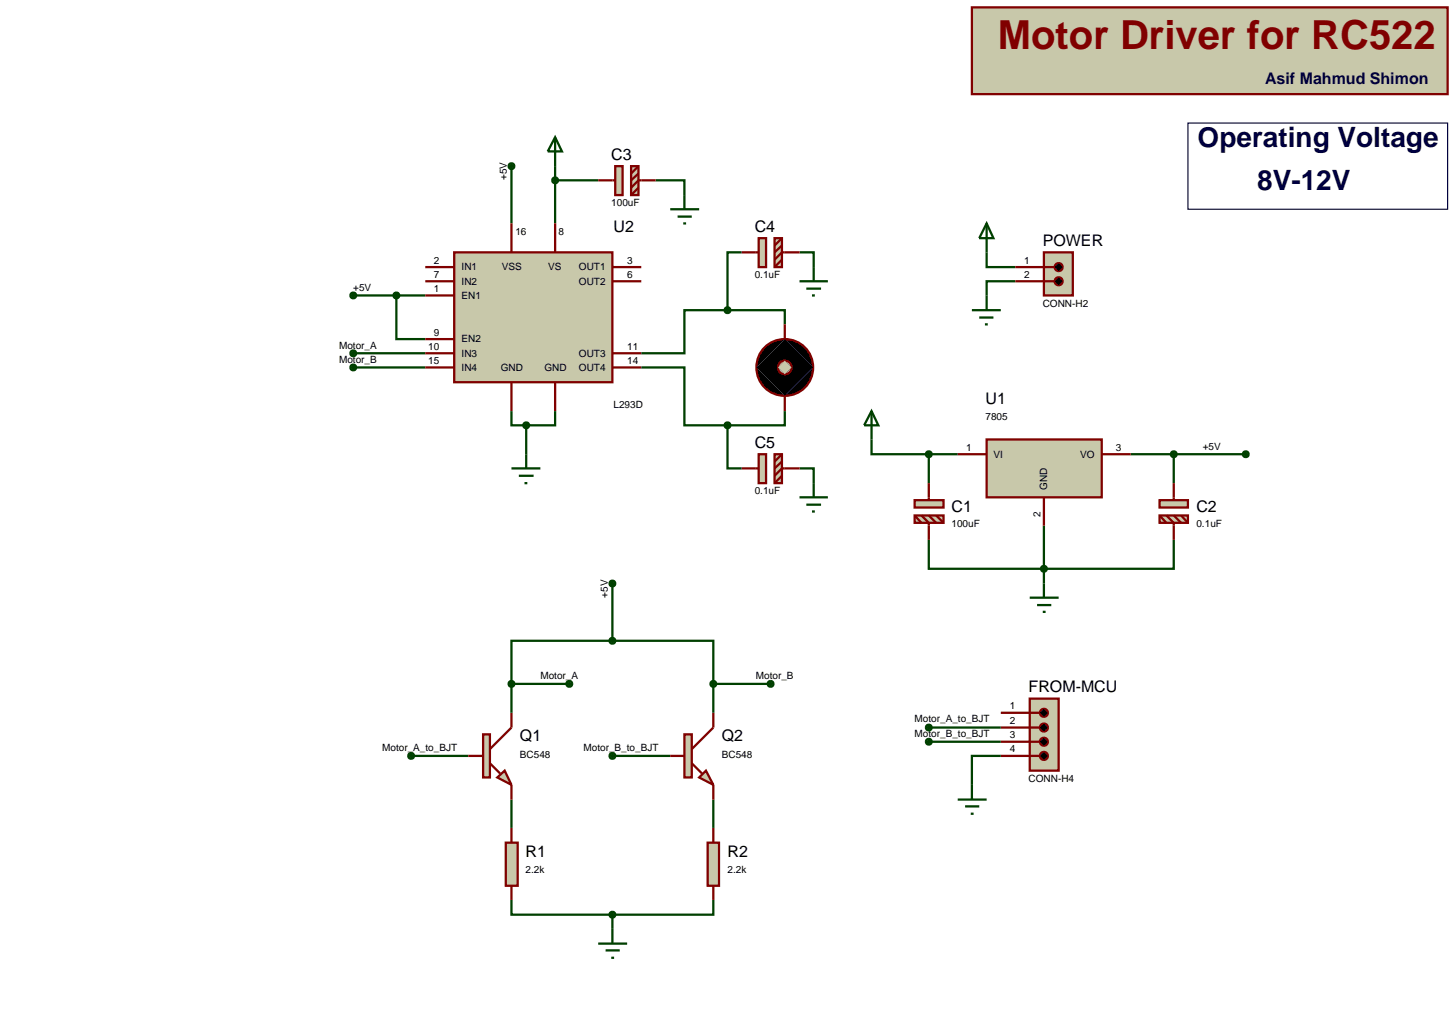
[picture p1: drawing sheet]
<svg xmlns="http://www.w3.org/2000/svg" width="257mm" height="180mm" viewBox="0 0 257 180" stroke-linecap="round" stroke-linejoin="round" font-family="sans-serif">
<g fill="none" stroke="#004000" stroke-width=".4">
<path d="M90.2 29.3v10.1M97.9 29.3v10.1M97.9 31.8h7.6M115.6 31.8h5.1v2.6M62.3 52.1h12.7M69.9 52.1v7.7h5.1M128.3 54.7h-7.6v7.6h-7.6M128.3 54.7h10.1v2.5M130.8 44.5h-2.5v10.2M141 44.5h2.5v2.6M174 44.5v2.6h5.1M179.1 49.6h-5.1v2.5"/>
<path d="M62.3 62.3h12.7M62.3 64.8h12.7M90.2 72.5v2.5h2.6M92.8 75v5.1M97.9 72.5v2.5h-5.1M113.1 64.8h7.6v10.2h7.6M128.3 75v7.6h2.5M138.4 72.5v2.5h-10.1M153.7 77.5v2.6h10.1M141 82.6h2.5v2.6M163.8 95.2v5.1h43.2v-5.1M163.8 80.1v5.1"/>
<path d="M163.8 80.1h5.1M184.1 92.7v10.2M199.4 80.1h20.3M207 80.1v5.1M108 113h-17.8v7.6M108 113h17.8v7.6M108 102.9v10.1M72.5 133.3h10.1M90.2 120.6v5.1M90.2 120.6h10.2M108 133.3h10.2M125.8 120.6v5.1"/>
<path d="M125.8 120.6h10.1M163.8 130.8h12.7M163.8 128.3h12.7M176.5 133.3h-5.1v5.1M90.2 158.7v2.6h17.8M90.2 141v5M125.8 158.7v2.6h-17.8M125.8 141v5M108 161.3v2.5"/>
</g>
<g fill="#c8c8aa" stroke="#800000" stroke-width=".4">
<path d="M171.4 1.3h83.9v15.3h-83.9z"/>
<path d="M184.1 44.5h5.1v7.6h-5.1z"/>
</g>
<path d="M179.1 47.1h6.8M179.1 49.6h6.8" fill="none" stroke="#800000" stroke-width=".4"/>
<g fill="#000" stroke="#800000" stroke-width=".4">
<path d="M186.2 49.1l.5-.2-.7 .7zM186.7 48.9a.68 .68 0 0 1 .7 .7zM187.4 49.6a.68 .68 0 0 1-.7 .7zM186 49.6l.7 .7a.68 .68 0 0 1-.7-.7z"/>
<path d="M186.2 46.6l.5-.2-.7 .7zM186.7 46.4a.68 .68 0 0 1 .7 .7zM186.7 47.8l.7-.7a.68 .68 0 0 1-.7 .7zM186 47.1l.7 .7a.68 .68 0 0 1-.7-.7z"/>
</g>
<path d="M186 49.6l.7-.7 .7 .7-.7 .7zM186.7 46.4l.7 .7-.7 .7-.7-.7z" fill="#000"/>
<path d="M174 39.4l1.2 2.6h-2.5zM174 39.4v5.1M171.4 54.7h5.1M172.7 56h2.5M173.7 57.2h.5M174 52.1v2.6" fill="none" stroke="#004000" stroke-width=".4"/>
<path d="M174 77.5h20.3v10.2h-20.3z" fill="#c8c8aa" stroke="#800000" stroke-width=".4"/>
<path d="M168.9 80.1h5.1M184.1 87.7v5M194.3 80.1h5.1" fill="none" stroke="#800000" stroke-width=".4"/>
<g fill="#c8c8aa" stroke="#800000" stroke-width=".4">
<path d="M161.3 88.2h5.1v1.3h-5.1z"/>
<path d="M161.3 90.9h5.1v1.3h-5.1z"/>
</g>
<path d="M161.3 90.9l1.2 1.3M162.5 90.9l1.3 1.3v3M163.8 85.2v3M163.8 90.9l1.3 1.3M165.1 90.9l1.3 1.3" fill="none" stroke="#800000" stroke-width=".4"/>
<g fill="#c8c8aa" stroke="#800000" stroke-width=".4">
<path d="M204.5 88.2h5v1.3h-5z"/>
<path d="M204.5 90.9h5v1.3h-5z"/>
</g>
<path d="M204.5 90.9l1.2 1.3M205.7 90.9l1.3 1.3v3M207 85.2v3M207 90.9l1.3 1.3M208.3 90.9l1.2 1.3" fill="none" stroke="#800000" stroke-width=".4"/>
<path d="M181.6 105.4h5.1M182.9 106.7h2.5M183.9 107.9h.5M184.1 102.9v2.5" fill="none" stroke="#004000" stroke-width=".4"/>
<path d="M183.7 100l.4-.2-.5 .5zM184.1 99.8l.4 .2 .1 .3zM184.1 100.8l.5-.5-.2 .4zM183.6 100.3l.5 .5-.4-.2z" fill="#004000" stroke="#004000" stroke-width=".4"/>
<path d="M184.1 99.8l.5 .5-.5 .5-.5-.5z" fill="#004000"/>
<path d="M153.7 72.5l1.2 2.5h-2.5zM153.7 72.5v5" fill="none" stroke="#004000" stroke-width=".4"/>
<path d="M163.5 79.7l.3-.1-.5 .5zM163.8 79.6l.3 .1 .2 .4zM164.3 80.1l-.1 .3-.4 .2zM163.3 80.1l.5 .5-.4-.2z" fill="#004000" stroke="#004000" stroke-width=".4"/>
<path d="M163.8 79.6l.5 .5-.5 .5-.5-.5z" fill="#004000"/>
<path d="M206.6 79.8l.4-.2-.5 .5zM207 79.6l.4 .2 .1 .3zM207 80.6l.5-.5-.1 .3zM206.5 80.1l.5 .5-.3-.1z" fill="#004000" stroke="#004000" stroke-width=".4"/>
<path d="M206.5 80.1l.5-.5 .5 .5-.5 .5z" fill="#004000"/>
<path d="M219.3 79.8l.4-.2-.5 .5zM219.7 79.6l.4 .2 .1 .3zM219.7 80.6l.5-.5-.1 .3zM219.2 80.1l.5 .5-.3-.1z" fill="#004000" stroke="#004000" stroke-width=".4"/>
<path d="M219.2 80.1l.5-.5 .5 .5-.5 .5z" fill="#004000"/>
<path d="M80.1 44.5h27.9v22.9h-27.9z" fill="#c8c8aa" stroke="#800000" stroke-width=".4"/>
<g fill="none" stroke="#800000" stroke-width=".4">
<path d="M90.2 39.4v5.1M97.9 39.4v5.1M75 47.1h5.1M75 49.6h5.1M75 52.1h5.1M75 59.8h5.1M108 47.1h5.1M108 49.6h5.1M75 62.3h5.1M75 64.8h5.1M90.2 67.4v5.1M97.9 67.4v5.1"/>
<path d="M108 62.3h5.1M108 64.8h5.1"/>
</g>
<path d="M181.6 123.2h5.1v12.7h-5.1z" fill="#c8c8aa" stroke="#800000" stroke-width=".4"/>
<path d="M176.5 125.7h6.9M176.5 128.3h6.9M176.5 130.8h6.9M176.5 133.3h6.9" fill="none" stroke="#800000" stroke-width=".4"/>
<g fill="#000" stroke="#800000" stroke-width=".4">
<path d="M183.6 127.8l.5-.2-.7 .7zM184.1 127.6a.68 .68 0 0 1 .7 .7zM184.1 129l.7-.7a.68 .68 0 0 1-.7 .7zM183.4 128.3l.7 .7a.68 .68 0 0 1-.7-.7z"/>
<path d="M183.6 130.3l.5-.2-.7 .7zM184.1 130.1a.68 .68 0 0 1 .7 .7zM184.1 131.5l.7-.7a.68 .68 0 0 1-.7 .7zM183.4 130.8l.7 .7a.68 .68 0 0 1-.7-.7z"/>
<path d="M183.6 132.8l.5-.2-.7 .7zM184.1 132.6a.68 .68 0 0 1 .7 .7zM184.1 134l.7-.7a.68 .68 0 0 1-.7 .7zM183.4 133.3l.7 .7a.68 .68 0 0 1-.7-.7z"/>
<path d="M183.6 125.2l.5-.2-.7 .7zM184.1 125a.68 .68 0 0 1 .7 .7zM184.1 126.4l.7-.7a.68 .68 0 0 1-.7 .7zM183.4 125.7l.7 .7a.68 .68 0 0 1-.7-.7z"/>
</g>
<path d="M184.1 127.6l.7 .7-.7 .7-.7-.7zM184.1 130.1l.7 .7-.7 .7-.7-.7zM184.1 132.6l.7 .7-.7 .7-.7-.7zM184.1 125l.7 .7-.7 .7-.7-.7z" fill="#000"/>
<path d="M171.4 138.4v2.6M168.9 141h5.1M170.2 142.2h2.5M171.2 143.5h.5" fill="none" stroke="#004000" stroke-width=".4"/>
<path d="M163.5 130.4l.3-.1-.5 .5zM163.8 130.3l.4 .2 .1 .3zM164.3 130.8l-.2 .4-.3 .1zM163.3 130.8l.5 .5-.3-.1z" fill="#004000" stroke="#004000" stroke-width=".4"/>
<path d="M163.8 130.3l.5 .5-.5 .5-.5-.5z" fill="#004000"/>
<path d="M163.5 127.9l.3-.1-.5 .5zM163.8 127.8l.3 .1 .2 .4zM164.3 128.3l-.2 .4-.3 .1zM163.3 128.3l.5 .5-.3-.1z" fill="#004000" stroke="#004000" stroke-width=".4"/>
<path d="M163.8 127.8l.5 .5-.5 .5-.5-.5z" fill="#004000"/>
<g fill="#c8c8aa" stroke="#800000" stroke-width=".4">
<path d="M87.7 137.1l1.3-1.2 1.2 2.5z"/>
<path d="M85.2 129.5h1.2v7.6h-1.2z"/>
</g>
<path d="M82.6 133.3h2.6M86.4 134.6l1.8 1.8M90.2 125.7v2.6l-3.8 3.8M90.2 138.4v2.6" fill="none" stroke="#800000" stroke-width=".4"/>
<g fill="#c8c8aa" stroke="#800000" stroke-width=".4">
<path d="M124.5 135.9l1.3 2.5-2.5-1.3z"/>
<path d="M120.7 129.5h1.3v7.6h-1.3z"/>
</g>
<path d="M118.2 133.3h2.5M122 134.6l1.8 1.8M125.8 125.7v2.6l-3.8 3.8M125.8 138.4v2.6" fill="none" stroke="#800000" stroke-width=".4"/>
<path d="M89.2 148.6h2.1v7.6h-2.1z" fill="#c8c8aa" stroke="#800000" stroke-width=".4"/>
<path d="M90.2 146v2.6M90.2 156.2v2.5" fill="none" stroke="#800000" stroke-width=".4"/>
<path d="M124.8 148.6h2v7.6h-2z" fill="#c8c8aa" stroke="#800000" stroke-width=".4"/>
<path d="M125.8 146v2.6M125.8 156.2v2.5" fill="none" stroke="#800000" stroke-width=".4"/>
<path d="M105.5 166.4h5.1M106.8 167.6h2.5M107.8 168.9h.5M108 163.8v2.6" fill="none" stroke="#004000" stroke-width=".4"/>
<path d="M107.6 161l.4-.2-.5 .5zM108 160.8l.3 .1 .2 .4zM108.5 161.3l-.1 .3-.4 .2zM107.5 161.3l.5 .5-.3-.1z" fill="#004000" stroke="#004000" stroke-width=".4"/>
<path d="M107.5 161.3l.5-.5 .5 .5-.5 .5z" fill="#004000"/>
<path d="M72.1 133l.4-.2-.5 .5zM72.5 132.8l.3 .1 .2 .4zM73 133.3l-.1 .3-.4 .2zM72 133.3l.5 .5-.3-.1z" fill="#004000" stroke="#004000" stroke-width=".4"/>
<path d="M72 133.3l.5-.5 .5 .5-.5 .5z" fill="#004000"/>
<path d="M107.6 133l.4-.2-.5 .5zM108 132.8l.3 .1 .2 .4zM108.5 133.3l-.1 .3-.4 .2zM107.5 133.3l.5 .5-.3-.1z" fill="#004000" stroke="#004000" stroke-width=".4"/>
<path d="M107.5 133.3l.5-.5 .5 .5-.5 .5z" fill="#004000"/>
<path d="M89.9 120.2l.3-.1-.5 .5zM90.2 120.1l.3 .1 .2 .4zM90.7 120.6l-.1 .3-.4 .2zM89.7 120.6l.5 .5-.4-.2z" fill="#004000" stroke="#004000" stroke-width=".4"/>
<path d="M90.2 120.1l.5 .5-.5 .5-.5-.5z" fill="#004000"/>
<path d="M125.5 120.2l.3-.1-.5 .5zM125.8 120.1l.3 .1 .2 .4zM125.8 121.1l.5-.5-.2 .4zM125.3 120.6l.5 .5-.4-.2z" fill="#004000" stroke="#004000" stroke-width=".4"/>
<path d="M125.8 120.1l.5 .5-.5 .5-.5-.5z" fill="#004000"/>
<path d="M100.1 120.2l.3-.1-.5 .5zM100.4 120.1l.3 .1 .2 .4zM100.9 120.6l-.2 .4-.3 .1zM99.9 120.6l.5 .5-.4-.2z" fill="#004000" stroke="#004000" stroke-width=".4"/>
<path d="M100.4 120.1l.5 .5-.5 .5-.5-.5z" fill="#004000"/>
<path d="M135.6 120.2l.3-.1-.5 .5zM135.9 120.1l.3 .1 .2 .4zM136.4 120.6l-.2 .4-.3 .1zM135.4 120.6l.5 .5-.4-.2z" fill="#004000" stroke="#004000" stroke-width=".4"/>
<path d="M135.9 120.1l.5 .5-.5 .5-.5-.5z" fill="#004000"/>
<path d="M97.9 24.2l1.2 2.5h-2.5zM97.9 24.2v5.1" fill="none" stroke="#004000" stroke-width=".4"/>
<g fill="#c8c8aa" stroke="#800000" stroke-width=".4">
<path d="M108.5 29.3h1.3v5.1h-1.3z"/>
<path d="M111.3 29.3h1.3v5.1h-1.3z"/>
</g>
<path d="M105.5 31.8h3M112.6 29.3l-1.3 1.3M112.6 30.6l-1.3 1.2M112.6 33.1l-1.3 1.3M115.6 31.8h-3l-1.3 1.3" fill="none" stroke="#800000" stroke-width=".4"/>
<path d="M97.5 31.5l.4-.2-.5 .5zM97.9 31.3l.4 .2 .1 .3zM97.9 32.3l.5-.5-.1 .3zM97.4 31.8l.5 .5-.3-.1z" fill="#004000" stroke="#004000" stroke-width=".4"/>
<path d="M97.9 31.3l.5 .5-.5 .5-.5-.5z" fill="#004000"/>
<path d="M118.2 36.9h5.1M119.5 38.2h2.5M120.5 39.4h.5M120.7 34.4v2.5M90.2 82.6h5.1M91.5 83.9h2.6M92.5 85.2h.5M92.8 80.1v2.5" fill="none" stroke="#004000" stroke-width=".4"/>
<path d="M92.5 74.6l.3-.1-.5 .5zM92.8 74.5l.3 .1 .2 .4zM93.3 75l-.2 .4-.3 .1zM92.3 75l.5 .5-.4-.2z" fill="#004000" stroke="#004000" stroke-width=".4"/>
<path d="M92.3 75l.5-.5 .5 .5-.5 .5z" fill="#004000"/>
<path d="M69.5 51.8l.4-.2-.5 .5zM69.9 51.6l.4 .2 .1 .3zM69.9 52.6l.5-.5-.1 .3zM69.4 52.1l.5 .5-.3-.1z" fill="#004000" stroke="#004000" stroke-width=".4"/>
<path d="M69.4 52.1l.5-.5 .5 .5-.5 .5z" fill="#004000"/>
<path d="M61.9 51.8l.4-.2-.5 .5zM62.3 51.6l.3 .1 .2 .4zM62.3 52.6l.5-.5-.2 .4zM61.8 52.1l.5 .5-.4-.2z" fill="#004000" stroke="#004000" stroke-width=".4"/>
<path d="M61.8 52.1l.5-.5 .5 .5-.5 .5z" fill="#004000"/>
<path d="M61.9 62l.4-.2-.5 .5zM62.3 61.8l.3 .1 .2 .4zM62.8 62.3l-.1 .3-.4 .2zM61.8 62.3l.5 .5-.4-.2z" fill="#004000" stroke="#004000" stroke-width=".4"/>
<path d="M61.8 62.3l.5-.5 .5 .5-.5 .5z" fill="#004000"/>
<path d="M61.9 64.5l.4-.2-.5 .5zM62.3 64.3l.3 .1 .2 .4zM62.3 65.3l.5-.5-.2 .4zM61.8 64.8l.5 .5-.4-.2z" fill="#004000" stroke="#004000" stroke-width=".4"/>
<path d="M61.8 64.8l.5-.5 .5 .5-.5 .5z" fill="#004000"/>
<path d="M89.8 29l.4-.2-.5 .5zM90.2 28.8l.3 .1 .2 .4zM90.7 29.3l-.1 .3-.4 .2zM89.7 29.3l.5 .5-.4-.2z" fill="#004000" stroke="#004000" stroke-width=".4"/>
<path d="M89.7 29.3l.5-.5 .5 .5-.5 .5z" fill="#004000"/>
<path d="M134.6 61.6a5 5 0 0 1 3.8-1.8l-5 5a5 5 0 0 1 1.2-3.2zM138.4 59.8a5 5 0 0 1 5 5zM143.4 64.8a5 5 0 0 1-5 5zM133.4 64.8l5 5a5 5 0 0 1-5-5z" fill="#000" stroke="#800000" stroke-width=".4"/>
<path d="M133.4 64.8l5-5 5 5-5 5z" fill="#000"/>
<path d="M137.4 64.1l.6-.4 .4-.1-1.2 1.2zM138.4 63.6a1.16 1.16 0 0 1 1.2 1.2zM139.6 64.8a1.16 1.16 0 0 1-1.2 1.2zM137.2 64.8l1.2 1.2a1.16 1.16 0 0 1-1.2-1.2z" fill="#c8c8aa" stroke="#800000" stroke-width=".4"/>
<path d="M137.2 64.8l1.2-1.2 1.2 1.2-1.2 1.2z" fill="#c8c8aa"/>
<path d="M138.4 57.2v2.6M138.4 69.9v2.6" fill="none" stroke="#800000" stroke-width=".4"/>
<g fill="#c8c8aa" stroke="#800000" stroke-width=".4">
<path d="M133.8 42h1.3v5.1h-1.3z"/>
<path d="M136.6 42h1.3v5.1h-1.3z"/>
</g>
<path d="M130.8 44.5h3M137.9 42l-1.3 1.3M137.9 43.3l-1.3 1.2M137.9 45.8l-1.3 1.3M141 44.5h-3.1l-1.3 1.3" fill="none" stroke="#800000" stroke-width=".4"/>
<g fill="#c8c8aa" stroke="#800000" stroke-width=".4">
<path d="M133.8 80.1h1.3v5.1h-1.3z"/>
<path d="M136.6 80.1h1.3v5.1h-1.3z"/>
</g>
<path d="M130.8 82.6h3M137.9 80.1l-1.3 1.3M137.9 81.4l-1.3 1.2M137.9 83.9l-1.3 1.3M141 82.6h-3.1l-1.3 1.3" fill="none" stroke="#800000" stroke-width=".4"/>
<path d="M128 74.6l.3-.1-.5 .5zM128.3 74.5l.3 .1 .2 .4zM128.8 75l-.1 .3-.4 .2zM127.8 75l.5 .5-.4-.2z" fill="#004000" stroke="#004000" stroke-width=".4"/>
<path d="M127.8 75l.5-.5 .5 .5-.5 .5z" fill="#004000"/>
<path d="M127.9 54.4l.4-.2-.5 .5zM128.3 54.2l.3 .1 .2 .4zM128.3 55.2l.5-.5-.1 .3zM127.8 54.7l.5 .5-.3-.1z" fill="#004000" stroke="#004000" stroke-width=".4"/>
<path d="M127.8 54.7l.5-.5 .5 .5-.5 .5z" fill="#004000"/>
<path d="M141 49.6h5M142.2 50.9h2.6M143.2 52.1h.5M143.5 47.1v2.5M141 87.7h5M142.2 89h2.6M143.2 90.2h.5M143.5 85.2v2.5" fill="none" stroke="#004000" stroke-width=".4"/>
<path d="M107.6 112.7l.4-.2-.5 .5zM108 112.5l.4 .2 .1 .3zM108.5 113l-.2 .4-.3 .1zM107.5 113l.5 .5-.3-.1z" fill="#004000" stroke="#004000" stroke-width=".4"/>
<path d="M107.5 113l.5-.5 .5 .5-.5 .5z" fill="#004000"/>
<path d="M107.6 102.6l.4-.2-.5 .5zM108 102.4l.3 .1 .2 .4zM108.5 102.9l-.2 .4-.3 .1zM107.5 102.9l.5 .5-.3-.1z" fill="#004000" stroke="#004000" stroke-width=".4"/>
<path d="M107.5 102.9l.5-.5 .5 .5-.5 .5z" fill="#004000"/>
<path d="M209.5 21.7h45.8v15.2h-45.8z" fill="none" stroke="#000040" stroke-width=".2"/>
<text font-size="7.1" fill="#800000" x="176" y="8.7">Motor Driver for RC522</text>
<g font-size="4.9" fill="#000040">
<text x="211.2" y="25.9">Operating Voltage</text>
<text x="221.7" y="33.5">8V-12V</text>
</g>
<text font-size="2.8" fill="#000040" x="223.1" y="14.9">Asif Mahmud Shimon</text>
<g font-size="2.8">
<text x="107.8" y="28.2">C3</text>
<text x="108.2" y="40.9">U2</text>
<text x="133.1" y="40.9">C4</text>
<text x="183.9" y="43.4">POWER</text>
<text x="173.8" y="71.3">U1</text>
<text x="133.1" y="79">C5</text>
<text x="167.8" y="90.3">C1</text>
<text x="211" y="90.3">C2</text>
<text x="181.4" y="122.1">FROM-MCU</text>
<text x="91.7" y="130.8">Q1</text>
<text x="127.3" y="130.8">Q2</text>
<text x="92.7" y="151.2">R1</text>
<text x="128.3" y="151.2">R2</text>
</g>
<g font-size="1.8">
<text x="89.4" y="31.8" transform="rotate(-90 89.4 31.8)">+5V</text>
<text x="90.9" y="41.4">16</text>
<text x="98.5" y="41.4">8</text>
<text x="107.8" y="36.4">100uF</text>
<text x="76.5" y="46.5">2</text>
<text x="81.4" y="47.7">IN1</text>
<text x="88.5" y="47.6">VSS</text>
<text x="96.7" y="47.6">VS</text>
<text x="102.1" y="47.7">OUT1</text>
<text x="110.6" y="46.5">3</text>
<text x="180.6" y="46.5">1</text>
<text x="62.3" y="51.3">+5V</text>
<text x="76.5" y="49">7</text>
<text x="76.5" y="51.5">1</text>
<text x="81.4" y="50.2">IN2</text>
<text x="81.4" y="52.7">EN1</text>
<text x="102.1" y="50.2">OUT2</text>
<text x="110.6" y="49">6</text>
<text x="133.1" y="49.1">0.1uF</text>
<text x="180.6" y="49">2</text>
<text x="76.5" y="59.2">9</text>
<text x="183.9" y="54.2">CONN-H2</text>
<text x="59.8" y="61.5">Motor_A</text>
<text x="59.8" y="64">Motor_B</text>
<text x="75.5" y="61.7">10</text>
<text x="75.5" y="64.2">15</text>
<text x="81.4" y="62.9">IN3</text>
<text x="81.4" y="65.4">IN4</text>
<text x="81.4" y="60.4">EN2</text>
<text x="88.3" y="65.5">GND</text>
<text x="96" y="65.5">GND</text>
<text x="102.1" y="62.9">OUT3</text>
<text x="102.1" y="65.4">OUT4</text>
<text x="110.6" y="61.7">11</text>
<text x="110.6" y="64.2">14</text>
<text x="108.2" y="71.9">L293D</text>
<text x="173.8" y="74.1">7805</text>
<text x="170.4" y="79.5">1</text>
<text x="175.2" y="80.7">VI</text>
<text x="190.5" y="80.7">VO</text>
<text x="196.8" y="79.5">3</text>
<text x="212.1" y="79.3">+5V</text>
<text x="133.1" y="87.2">0.1uF</text>
<text x="184.7" y="86.4" transform="rotate(-90 184.7 86.4)">GND</text>
<text x="167.8" y="93">100uF</text>
<text x="183.5" y="91.2" transform="rotate(-90 183.5 91.2)">2</text>
<text x="211" y="93">0.1uF</text>
<text x="107.2" y="105.4" transform="rotate(-90 107.2 105.4)">+5V</text>
<text x="95.3" y="119.8">Motor_A</text>
<text x="133.3" y="119.8">Motor_B</text>
<text x="178.1" y="125.1">1</text>
<text x="161.3" y="130">Motor_B_to_BJT</text>
<text x="161.3" y="127.4">Motor_A_to_BJT</text>
<text x="178.1" y="127.7">2</text>
<text x="178.1" y="130.2">3</text>
<text x="67.4" y="132.5">Motor_A_to_BJT</text>
<text x="91.7" y="133.7">BC548</text>
<text x="102.9" y="132.5">Motor_B_to_BJT</text>
<text x="127.3" y="133.7">BC548</text>
<text x="178.1" y="132.7">4</text>
<text x="181.4" y="137.9">CONN-H4</text>
<text x="92.7" y="154">2.2k</text>
<text x="128.3" y="154">2.2k</text>
</g>
</svg>
